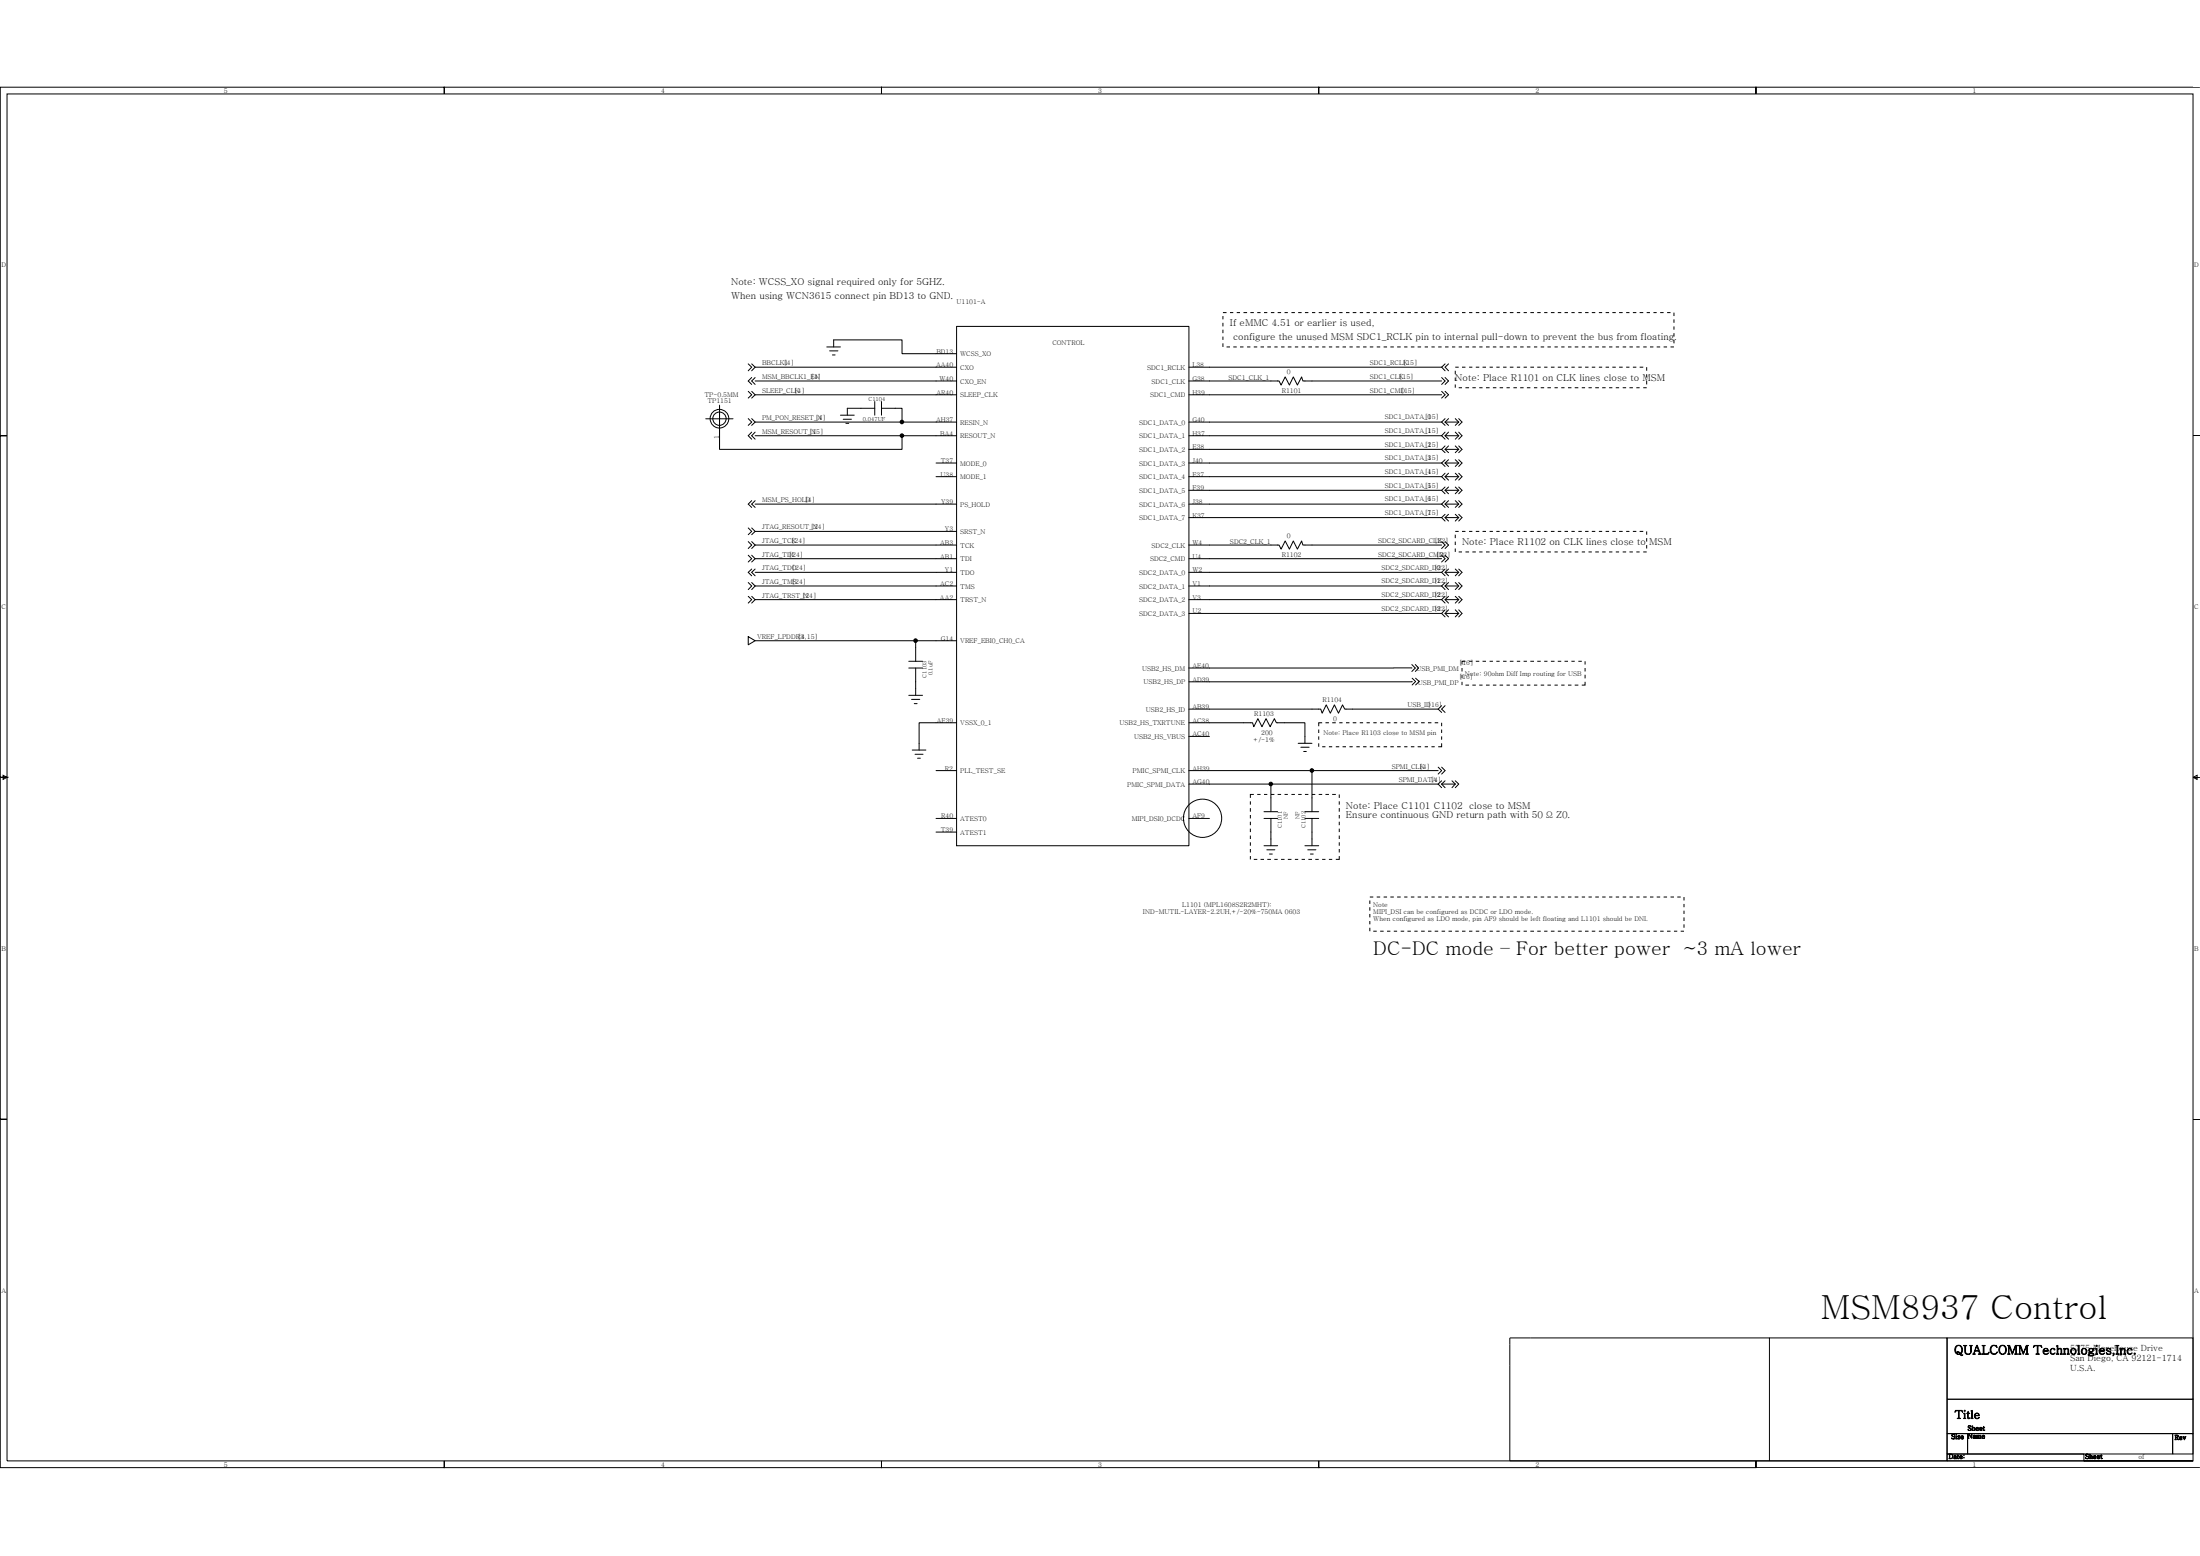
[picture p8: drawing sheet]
<svg xmlns="http://www.w3.org/2000/svg" width="297mm" height="210mm" viewBox="0 0 297 210" stroke-linecap="round" stroke-linejoin="round" font-family="sans-serif">
<g fill="none" stroke="#000" stroke-width=".14">
<path d="M.9 12.7h295.2v184.4h-295.2zM297 11.8h-59.9v.9v-.9h-59v.9v-.9h-59.1v.9v-.9h-59v.9v-.9h-60v47h.9h-.9v46.1h.9l-.5 .3v-.6l.5 .3h-.9v46.1h.9h-.9v46.1v1h60v-1v1h59v-1v1h59.1v-1v1h59v-1v1h59.9M95.3 56.5h3.7M97.2 54.7v5.9h24.6v-1.8M101 56.5l.5 .5-.5 .4M101 49.1l.5 .5-.5 .4M101 52.8l.5 .5-.5 .4M101.5 58.3l-.5 .5 .5 .5M101.5 56.5l.5 .5M101.5 50.9l-.5 .5 .5 .5M101.5 49.1l.5 .5M101.5 52.8l.5 .5"/>
<path d="M102 49.6h27.2M102 53.3h27.2M102 51.4h27.2M102 58.8h27.2M102 58.3l-.5 .5 .5 .5M102 57l-.5 .4M102 50.9l-.5 .5 .5 .5M102 49.6l-.5 .4M102 53.3l-.5 .4M111.6 46.8h1.9M112 47.3h1.1M112.4 47.9h.4"/>
<path d="M112.6 46.8v-.9h9.2v1.8h7.4M113.5 56h1.8M113.9 56.6h1.1M114.2 57.1h.4M118.1 55.1h-3.7v.9M118.1 54.2v1.8M119 55.1h2.8v1.9h-19.8M119 54.2v1.8M121.8 57h7.4M129.2 44h31.3v70.1h-31.3zM160.5 51.4h12.2l.3 .6 .5-1.1 .6 1.1 .5-1.1 .6 1.1 .5-1.1 .2 .5h18.7M160.5 57h34.1"/>
<path d="M165.1 42.7v.4M165.1 43.6v.4M165.1 44.5v.5M165.1 45.4v.5M165.1 46.3v.5M165.1 42.2h.5M165.6 46.8h.5M166.1 42.2h.4M166.5 46.8h.5M167 42.2h.4M167.4 46.8h.5M167.9 42.2h.5"/>
<path d="M168.4 46.8h.4M168.8 42.2h.5M169.3 46.8h.5M169.8 42.2h.4M170.2 46.8h.5M170.7 42.2h.4M171.1 46.8h.5M171.6 42.2h.5M172.1 46.8h.4M172.5 42.2h.5M173 46.8h.4M173.4 42.2h.5"/>
<path d="M173.9 46.8h.5M174.4 42.2h.4M174.8 46.8h.5M175.3 42.2h.4M175.7 46.8h.5M176.2 42.2h.5M176.7 46.8h.4M177.1 42.2h.5M177.6 46.8h.5M178.1 42.2h.4M178.5 46.8h.5M179 42.2h.4"/>
<path d="M179.4 46.8h.5M179.9 42.2h.5M180.4 46.8h.4M180.8 42.2h.5M181.3 46.8h.4M181.7 42.2h.5M182.2 46.8h.4M182.6 42.2h.5M183.1 46.8h.5M183.6 42.2h.4M184 46.8h.5M184.5 42.2h.5"/>
<path d="M185 46.8h.4M185.4 42.2h.5M185.9 46.8h.4M186.3 42.2h.5M186.8 46.8h.5M187.3 42.2h.4M187.7 46.8h.5M188.2 42.2h.4M188.6 46.8h.5M189.1 42.2h.5M189.6 46.8h.4M190 42.2h.5"/>
<path d="M190.5 46.8h.5M191 42.2h.4M191.4 46.8h.5M191.9 42.2h.5M192.4 46.8h.4M192.8 42.2h.5M193.3 46.8h.4M193.7 42.2h.5M194.2 46.8h.4M194.6 53.3h-34.1M194.6 58.8h-34.1M194.6 49.6h-34.1"/>
<path d="M194.6 58.8l.5 .5M194.6 57l.5 .4M194.6 50.9l.5 .5-.5 .5M194.6 52.8l.5 .5-.5 .4M194.6 49.6l.5 .4M194.6 42.2h.5M195.1 58.8h1.9M195.1 58.3l-.5 .5M195.1 56.5l-.5 .5M195.1 58.8l.5 .5M195.1 57l.5 .4M195.1 50.9l.5 .5-.5 .5"/>
<path d="M195.1 52.8l.5 .5-.5 .4M195.1 57h1.9M195.1 49.1l-.5 .5M195.1 46.8h.5M195.6 58.3l-.5 .5M195.6 56.5l-.5 .5M195.6 49.1l-.5 .5 .5 .4M195.6 42.2h.4M196 46.8h.5M196.5 58.3l.5 .5M196.5 50v.5M196.5 50.9v.5"/>
<path d="M196.5 51.9v.4M196.5 49.6h.5M196.5 56.5l.5 .5M196.5 42.2h.5M197 58.8l-.5 .5M197 52.3h.4M197 58.3l.4 .5-.4 .5M197 56.5l.4 .5-.4 .4M197 57l-.5 .4M197 46.8h.4M197.4 49.6h.5M197.4 42.2h.5"/>
<path d="M197.9 52.3h.4M197.9 46.8h.4M198.3 49.6h.5M198.3 42.2h.5M198.8 52.3h.5M198.8 46.8h.5M199.3 49.6h.4M199.3 42.2h.4M199.7 52.3h.5M199.7 46.8h.5M200.2 49.6h.4M200.2 42.2h.4"/>
<path d="M200.6 52.3h.5M200.6 46.8h.5M201.1 49.6h.5M201.1 42.2h.5M201.6 52.3h.4M201.6 46.8h.4M202 49.6h.5M202 42.2h.5M202.5 52.3h.4M202.5 46.8h.4M202.9 49.6h.5M202.9 42.2h.5"/>
<path d="M203.4 52.3h.5M203.4 46.8h.5M203.9 49.6h.4M203.9 42.2h.4M204.3 52.3h.5M204.3 46.8h.5M204.8 49.6h.5M204.8 42.2h.5M205.3 52.3h.4M205.3 46.8h.4M205.7 49.6h.5M205.7 42.2h.5"/>
<path d="M206.2 52.3h.4M206.2 46.8h.4M206.6 49.6h.5M206.6 42.2h.5M207.1 52.3h.5M207.1 46.8h.5M207.6 49.6h.4M207.6 42.2h.4M208 52.3h.5M208 46.8h.5M208.5 49.6h.4M208.5 42.2h.4"/>
<path d="M208.9 52.3h.5M208.9 46.8h.5M209.4 49.6h.5M209.4 42.2h.5M209.9 52.3h.4M209.9 46.8h.4M210.3 49.6h.5M210.3 42.2h.5M210.8 52.3h.4M210.8 46.8h.4M211.2 49.6h.5M211.2 42.2h.5"/>
<path d="M211.7 52.3h.5M211.7 46.8h.5M212.2 49.6h.4M212.2 42.2h.4M212.6 52.3h.5M212.6 46.8h.5M213.1 49.6h.5M213.1 42.2h.5M213.6 52.3h.4M213.6 46.8h.4M214 49.6h.5M214 42.2h.5"/>
<path d="M214.5 52.3h.4M214.5 46.8h.4M214.9 49.6h.5M214.9 42.2h.5M215.4 52.3h.5M215.4 46.8h.5M215.9 49.6h.4M215.9 42.2h.4M216.3 52.3h.5M216.3 46.8h.5M216.8 49.6h.5M216.8 42.2h.5"/>
<path d="M217.3 52.3h.4M217.3 46.8h.4M217.7 49.6h.5M217.7 42.2h.5M218.2 52.3h.4M218.2 46.8h.4M218.6 49.6h.5M218.6 42.2h.5M219.1 52.3h.5M219.1 46.8h.5M219.6 49.6h.4M219.6 42.2h.4"/>
<path d="M220 52.3h.5M220 46.8h.5M220.5 49.6h.4M220.5 42.2h.4M220.9 52.3h.5M220.9 46.8h.5M221.4 49.6h.5M221.4 42.2h.5M221.9 52.3h.4M221.9 46.8h.4M222.3 49.6v.4M222.3 50.5v.4"/>
<path d="M222.3 51.4v.5M222.3 42.2h.5M222.8 46.8h.4M223.2 42.2h.5M223.7 46.8h.5M224.2 42.2h.4M224.6 46.8h.5M225.1 42.2h.4M225.5 46.8h.5M226 42.2v.5M226 43.1v.5M226 44v.5"/>
<path d="M226 45v.4M226 45.9v.4M297 58.8h-.9h.9M101 71.2l.5 .5-.5 .5M101 73.1l.5 .5-.5 .4M101 74.9l.5 .5-.5 .4M101 78.6l.5 .5-.5 .5M101.5 67.6l-.5 .4 .5 .5M101.5 76.8l-.5 .4 .5 .5M101.5 71.2l.5 .5M101.5 73.1l.5 .5M101.5 74.9l.5 .5"/>
<path d="M101.5 78.6l.5 .5M102 75.4h27.2M102 79.1h27.2M102 68h27.2M102 71.7h27.2M102 73.6h27.2M102 77.2h27.2M102 67.6l-.5 .4 .5 .5M102 76.8l-.5 .4 .5 .5M102 71.7l-.5 .5M102 73.6l-.5 .4M102 75.4l-.5 .4"/>
<path d="M102 79.1l-.5 .5M126.4 62.5h2.8M126.4 64.3h2.8M160.5 73.6h12.2l.3 .5 .5-1.1 .6 1.1 .5-1.1 .6 1.1 .5-1.1 .2 .6h18.7M160.5 64.3h34.1M160.5 68h34.1M160.5 75.4h34.1M160.5 79.1h34.1M160.5 69.8h34.1M194.6 62.5h-34.1M194.6 77.2h-34.1M194.6 60.6h-34.1"/>
<path d="M194.6 66.2h-34.1M194.6 60.6l.5 .5M194.6 64.3l.5 .5M194.6 62.5l.5 .4M194.6 66.2l.5 .4M194.6 69.8l.5 .5M194.6 68l.5 .5M194.6 74.9l.5 .5-.5 .4M194.6 73.1l.5 .5-.5 .4M194.6 77.2l.5 .5M194.6 79.1l.5 .5M195.1 62.5h1.9"/>
<path d="M195.1 64.3h1.9M195.1 60.6h1.9M195.1 66.2h1.9M195.1 60.2l-.5 .4M195.1 63.9l-.5 .4M195.1 62l-.5 .5M195.1 65.7l-.5 .5M195.1 60.6l.5 .5M195.1 64.3l.5 .5M195.1 62.5l.5 .4M195.1 66.2l.5 .4M195.1 68h1.9"/>
<path d="M195.1 69.8h1.9M195.1 69.4l-.5 .4M195.1 67.6l-.5 .4M195.1 69.8l.5 .5M195.1 68l.5 .5M195.1 74.9l.5 .5-.5 .4M195.1 73.1l.5 .5-.5 .4M195.1 77.2h1.9M195.1 79.1h1.9M195.1 76.8l-.5 .4M195.1 78.6l-.5 .5M195.1 77.2l.5 .5"/>
<path d="M195.1 79.1l.5 .5M195.6 60.2l-.5 .4M195.6 63.9l-.5 .4M195.6 62l-.5 .5M195.6 65.7l-.5 .5M195.6 67.6l-.5 .4M195.6 69.4l-.5 .4M195.6 76.8l-.5 .4M195.6 78.6l-.5 .5M196.5 72.2v.4M196.5 73.1v.5M196.5 74v.5"/>
<path d="M196.5 71.7h.5M196.5 60.2l.5 .4M196.5 63.9l.5 .4M196.5 62l.5 .5M196.5 65.7l.5 .5M196.5 69.4l.5 .4M196.5 67.6l.5 .4M196.5 78.6l.5 .5M196.5 76.8l.5 .4M197 60.6l-.5 .5M197 62.5l-.5 .4M197 64.3l-.5 .5"/>
<path d="M197 66.2l-.5 .4M197 74.5h.4M197 60.2l.4 .4-.4 .5M197 63.9l.4 .4-.4 .5M197 62l.4 .5-.4 .4M197 65.7l.4 .5-.4 .4M197 69.8l-.5 .5M197 68l-.5 .5M197 69.4l.4 .4-.4 .5M197 67.6l.4 .4-.4 .5M197 77.2l-.5 .5M197 79.1l-.5 .5"/>
<path d="M197 76.8l.4 .4-.4 .5M197 78.6l.4 .5-.4 .5M197.4 71.7h.5M197.9 74.5h.4M198.3 71.7h.5M198.8 74.5h.5M199.3 71.7h.4M199.7 74.5h.5M200.2 71.7h.4M200.6 74.5h.5M201.1 71.7h.5M201.6 74.5h.4"/>
<path d="M202 71.7h.5M202.5 74.5h.4M202.9 71.7h.5M203.4 74.5h.5M203.9 71.7h.4M204.3 74.5h.5M204.8 71.7h.5M205.3 74.5h.4M205.7 71.7h.5M206.2 74.5h.4M206.6 71.7h.5M207.1 74.5h.5"/>
<path d="M207.6 71.7h.4M208 74.5h.5M208.5 71.7h.4M208.9 74.5h.5M209.4 71.7h.5M209.9 74.5h.4M210.3 71.7h.5M210.8 74.5h.4M211.2 71.7h.5M211.7 74.5h.5M212.2 71.7h.4M212.6 74.5h.5"/>
<path d="M213.1 71.7h.5M213.6 74.5h.4M214 71.7h.5M214.5 74.5h.4M214.9 71.7h.5M215.4 74.5h.5M215.9 71.7h.4M216.3 74.5h.5M216.8 71.7h.5M217.3 74.5h.4M217.7 71.7h.5M218.2 74.5h.4"/>
<path d="M218.6 71.7h.5M219.1 74.5h.5M219.6 71.7h.4M220 74.5h.5M220.5 71.7h.4M220.9 74.5h.5M221.4 71.7h.5M221.9 74.5h.4M222.3 71.7v.5M222.3 72.6v.5M222.3 73.6v.4M101 85.9l1 .6-1 .5z"/>
<path d="M101 80.5l.5 .4-.5 .5M101.5 80.5l.5 .4M102 86.5h21.6v2.7M102 80.9h27.2M102 80.9l-.5 .5M122.7 93.8h1.9M122.7 89.2h1.9M122.7 90.1h1.9M123.1 94.4h1.1M123.4 95h.4M123.6 86.5h5.6M123.6 90.1v3.7"/>
<path d="M129.2 97.5h-5.1v3.7M160.5 97.5h8.6l.2 .6 .5-1.1 .6 1.1 .5-1.1 .6 1.1 .6-1.1 .2 .5h3.9v2.8M160.5 95.7h17.8l.2 .5 .6-1.1 .5 1.1 .6-1.1 .5 1.1 .6-1.1 .3 .6h12.6M160.5 99.4h2.8M178.1 98.4v.5M178.1 99.4v.4M178.5 97.5h-.4v.5M179 97.5h.4M179.9 97.5h.5M180.8 97.5h.5M181.7 97.5h.5M182.6 97.5h.5"/>
<path d="M183.6 97.5h.4M184.5 97.5h.5M185.4 97.5h.5M186.3 97.5h.5M187.3 97.5h.4M188.2 97.5h.4M189.1 97.5h.5M190 97.5h.5M190.6 90.1h-30.1M190.6 89.7l.5 .4-.5 .5M190.7 92h-30.2M190.7 91.5l.4 .5-.4 .4"/>
<path d="M191 97.5h.4M191.1 89.7l.4 .4-.4 .5M191.1 91.5l.5 .5-.5 .4M191.9 97.5h.5M192.8 97.5h.5M193.7 97.5h.5M194.2 95.7l.4 .4M194.6 80.9h-34.1M194.6 82.8h-34.1M194.6 95.2l-.4 .5M194.6 82.8l.5 .4M194.6 80.9l.5 .5"/>
<path d="M194.6 97.5v.5M194.6 98.4v.5M194.6 99.4v.4M195.1 95.2l-.5 .5 .5 .4M195.1 80.9h1.9M195.1 82.8h1.9M195.1 82.3l-.5 .5M195.1 80.5l-.5 .4M195.1 82.8l.5 .4M195.1 80.9l.5 .5M195.6 82.3l-.5 .5M195.6 80.5l-.5 .4"/>
<path d="M196.5 82.3l.5 .5M196.5 80.5l.5 .4M197 82.8l-.5 .4M197 80.9l-.5 .5M197 82.3l.4 .5-.4 .4M197 80.5l.4 .4-.4 .5M197.4 90.1v.5M197.4 91.1v.4M197.4 92v.5M197.9 89.2h-.5v.5M197.9 92.5h.4M198.3 89.2h.5"/>
<path d="M198.8 92.5h.5M199.3 89.2h.4M199.7 92.5h.5M200.2 89.2h.4M200.6 92.5h.5M201.1 89.2h.5M201.6 92.5h.4M202 89.2h.5M202.5 92.5h.4M202.9 89.2h.5M203.4 92.5h.5M203.9 89.2h.4"/>
<path d="M204.3 92.5h.5M204.8 89.2h.5M205.3 92.5h.4M205.7 89.2h.5M206.2 92.5h.4M206.6 89.2h.5M207.1 92.5h.5M207.6 89.2h.4M208 92.5h.5M208.5 89.2h.4M208.9 92.5h.5M209.4 89.2h.5"/>
<path d="M209.9 92.5h.4M210.3 89.2h.5M210.8 92.5h.4M211.2 89.2h.5M211.7 92.5h.5M212.2 89.2h.4M212.6 92.5h.5M213.1 89.2h.5M214 92v.5h-.4M214 89.2v.5M214 90.1v.5M214 91.1v.4"/>
<path d="M123.2 101.2h1.8M123.5 101.8h1.1M123.9 102.3h.4M126.4 110.4h2.8M126.4 104h2.8M126.4 112.3h2.8M160.5 110.4h2.8M160.5 105.8h33.7M168.8 108.1v.5M168.8 109.1v.4M168.8 110v.4M168.8 110.9v.5"/>
<path d="M168.8 111.8v.5M168.8 112.8v.4M168.8 113.7v.4M168.8 114.6v.4M168.8 115.5v.5M169.3 107.2h-.5v.5M169.3 116h.5M169.8 107.2h.4M170.2 116h.5M170.7 107.2h.4M170.7 109.5h1.8M170.7 110.4h1.8"/>
<path d="M170.7 114.1h1.8M171 114.7h1.1M171.1 116h.5M171.4 115.3h.4M171.6 105.8v3.7M171.6 107.2h.5M171.6 110.4v3.7M172.1 116h.4M172.5 107.2h.5M173 116h.4M173.4 107.2h.5M173.9 116h.5"/>
<path d="M174.4 107.2h.4M174.8 116h.5M175.3 107.2h.4M175.3 100.3h1.8M175.6 100.8h1.2M175.7 116h.5M176 101.4h.4M176.2 109.5h1.9M176.2 110.4h1.9M176.2 107.2h.5M176.2 114.1h1.9M176.6 114.7h1.1"/>
<path d="M176.7 116h.4M176.9 115.3h.4M177.1 104v5.5M177.1 110.4v3.7M177.1 107.2h.5M177.6 116h.5M178.1 107.2h.4M178.1 100.3v.5M178.5 100.8h.5M178.5 116h.5M179 107.2h.4M179.4 100.8h.5"/>
<path d="M179.4 116h.5M179.9 107.2h.5M180.4 100.8h.4M180.8 115.5v.5h-.4M180.8 107.2v.5M180.8 108.1v.5M180.8 109.1v.4M180.8 110v.4M180.8 110.9v.5M180.8 111.8v.5M180.8 112.8v.4M180.8 113.7v.4"/>
<path d="M180.8 114.6v.4M181.3 100.8h.4M182.2 100.8h.4M183.1 100.8h.5M184 100.8h.5M185 100.8h.4M185.9 100.8h.4M186.8 100.8h.5M187.7 100.8h.5M188.6 100.8h.5M189.6 100.8h.4M190.5 100.8h.5"/>
<path d="M191.4 100.8h.5M192.4 100.8h.4M193.3 100.8h.4M194.2 104h-33.7M194.2 103.5l.4 .5-.4 .5M194.2 105.8l.4 .5M194.6 103.5l.5 .5-.5 .5M194.6 105.8h1.9M194.6 105.4l-.4 .4M194.6 105.8l.5 .5M194.6 100.3v.5h-.4M195.1 105.4l-.5 .4"/>
<path d="M196 105.4l.5 .4M196.5 105.8l-.5 .5M196.5 105.4l.5 .4-.5 .5M296.1 104.9l.5-.3v.6zM296.1 104.9h.9M185 121.5v.5M185 122.4v.5M185 123.3v.5M185 124.3v.4M185 125.2v.5M185 121.1h.4M185.4 125.7h.5"/>
<path d="M185.9 121.1h.4M186.3 125.7h.5M186.8 121.1h.5M187.3 125.7h.4M187.7 121.1h.5M188.2 125.7h.4M188.6 121.1h.5M189.1 125.7h.5M189.6 121.1h.4M190 125.7h.5M190.5 121.1h.5M191 125.7h.4"/>
<path d="M191.4 121.1h.5M191.9 125.7h.5M192.4 121.1h.4M192.8 125.7h.5M193.3 121.1h.4M193.7 125.7h.5M194.2 121.1h.4M194.6 125.7h.5M195.1 121.1h.5M195.6 125.7h.4M196 121.1h.5M196.5 125.7h.5"/>
<path d="M197 121.1h.4M197.4 125.7h.5M197.9 121.1h.4M198.3 125.7h.5M198.8 121.1h.5M199.3 125.7h.4M199.7 121.1h.5M200.2 125.7h.4M200.6 121.1h.5M201.1 125.7h.5M201.6 121.1h.4M202 125.7h.5"/>
<path d="M202.5 121.1h.4M202.9 125.7h.5M203.4 121.1h.5M203.9 125.7h.4M204.3 121.1h.5M204.8 125.7h.4M205.3 121.1h.4M205.7 125.7h.5M206.2 121.1h.4M206.6 125.7h.5M207.1 121.1h.5M207.6 125.7h.4"/>
<path d="M208 121.1h.5M208.5 125.7h.4M208.9 121.1h.5M209.4 125.7h.5M209.9 121.1h.4M210.3 125.7h.5M210.8 121.1h.4M211.2 125.7h.5M211.7 121.1h.5M212.2 125.7h.4M212.6 121.1h.5M213.1 125.7h.5"/>
<path d="M213.6 121.1h.4M214 125.7h.5M214.5 121.1h.4M214.9 125.7h.5M215.4 121.1h.5M215.9 125.7h.4M216.3 121.1h.5M216.8 125.7h.5M217.3 121.1h.4M217.7 125.7h.5M218.2 121.1h.4M218.6 125.7h.5"/>
<path d="M219.1 121.1h.5M219.6 125.7h.4M220 121.1h.5M220.5 125.7h.4M220.9 121.1h.5M221.4 125.7h.5M221.9 121.1h.4M222.3 125.7h.5M222.8 121.1h.4M223.2 125.7h.5M223.7 121.1h.5M224.2 125.7h.4"/>
<path d="M224.6 121.1h.5M225.1 125.7h.4M225.5 121.1h.5M226 125.7h.5M226.5 121.1h.4M226.9 125.7h.5M227.4 121.1v.4M227.4 122v.4M227.4 122.9v.4M227.4 123.8v.5M227.4 124.7v.5M297 151h-.9h.9"/>
<path d="M238.9 180.6h24v16.5h-24zM238.9 180.6h-35v16.5h35M262.9 180.6h33.2v8.2h-33.2zM262.9 188.8h33.2v4.7h-33.2zM262.9 193.5h2.8v2.7h-2.8zM262.9 196.2h18.5v.9h-18.5zM265.7 193.5h27.6v2.7h-27.6zM281.4 197.1h14.7zM293.3 193.5h2.8v2.7h-2.8z"/>
<circle cx="97.1" cy="56.5" r="1.26"/>
<circle cx="97.1" cy="56.5" r=".9"/>
<circle cx="162.4" cy="110.4" r="2.58"/>
</g>
<g fill="#000" stroke="#000" stroke-width=".14">
<circle cx="121.8" cy="58.8" r=".24"/>
<circle cx="121.8" cy="56.9" r=".24"/>
<circle cx="123.6" cy="86.5" r=".24"/>
<circle cx="171.6" cy="105.8" r=".24"/>
<circle cx="177.1" cy="104" r=".24"/>
</g>
<text font-size="4.5" x="245.8" y="178">MSM8937 Control</text>
<text font-size="2.5" x="185.4" y="128.9">DC-DC mode – For better power ~3 mA lower</text>
<text font-size="1.7" x="263.8" y="182.8">QUALCOMM Technologies,Inc.</text>
<text font-size="1.5" x="263.9" y="191.4">Title</text>
<g font-size="1.3">
<text x="98.7" y="38.5">Note: WCSS_XO signal required only for 5GHZ.</text>
<text x="98.7" y="40.3">When using WCN3615 connect pin BD13 to GND.</text>
<text x="166.1" y="44">If eMMC 4.51 or earlier is used,</text>
<text x="166.5" y="45.9">configure the unused MSM SDC1_RCLK pin to internal pull-down to prevent the bus from floating.</text>
<text x="196.5" y="51.4">Note: Place R1101 on CLK lines close to MSM</text>
<text x="197.4" y="73.6">Note: Place R1102 on CLK lines close to MSM</text>
<text x="181.7" y="109.2">Note: Place C1101 C1102 close to MSM</text>
<text x="181.7" y="110.4">Ensure continuous GND return path with 50 Ω Z0.</text>
</g>
<g font-size="1.1">
<text x="279.5" y="185">U.S.A.</text>
<text x="279.5" y="183.7">San Diego, CA 92121-1714</text>
<text x="279.5" y="182.3">5775 Morehouse Drive</text>
</g>
<g font-size=".9">
<text x="30.2" y="12.6">5</text>
<text x="89.3" y="12.6">4</text>
<text x="148.3" y="12.6">3</text>
<text x="207.3" y="12.6">2</text>
<text x="266.3" y="12.6">1</text>
<text x=".2" y="36.1">D</text>
<text x="129.2" y="41">U1101-A</text>
<text x="296.2" y="36.1">D</text>
<text x="126.4" y="47.7">BD13</text>
<text x="142.1" y="46.5">CONTROL</text>
<text x="95.1" y="53.6">TP-0.5MM</text>
<text x="102.9" y="49.3">BBCLK1</text>
<text x="102.9" y="53">SLEEP_CLK</text>
<text x="102.9" y="51.1">MSM_BBCLK1_EN</text>
<text x="105.8" y="49.3">[4]</text>
<text x="107.2" y="53">[4]</text>
<text x="109.5" y="51.1">[4]</text>
<text x="126.4" y="49.6">AA40</text>
<text x="126.4" y="53.3">AR40</text>
<text x="126.8" y="51.4">W40</text>
<text x="129.6" y="48.1">WCSS_XO</text>
<text x="129.6" y="49.9">CXO</text>
<text x="129.6" y="51.8">CXO_EN</text>
<text x="129.6" y="53.6">SLEEP_CLK</text>
<text x="154.9" y="49.9">SDC1_RCLK</text>
<text x="155.3" y="53.6">SDC1_CMD</text>
<text x="155.5" y="51.8">SDC1_CLK</text>
<text x="161" y="51.4">G38</text>
<text x="161" y="53.3">H39</text>
<text x="161" y="49.5">L38</text>
<text x="165.9" y="51.3">SDC1_CLK_1</text>
<text x="173.1" y="53.1">R1101</text>
<text x="173.7" y="50.5">0</text>
<text x="185" y="51.1">SDC1_CLK</text>
<text x="185" y="53">SDC1_CMD</text>
<text x="185" y="49.3">SDC1_RCLK</text>
<text x="188.9" y="51.1">[15]</text>
<text x="189.1" y="53">[15]</text>
<text x="189.5" y="49.3">[15]</text>
<text x="95.5" y="54.4">TP1151</text>
<text x="97" y="59.2" transform="rotate(-90 97 59.2)">1</text>
<text x="102.9" y="56.7">PM_PON_RESET_N</text>
<text x="102.9" y="58.5">MSM_RESOUT_N</text>
<text x="109.3" y="58.5">[15]</text>
<text x="110.1" y="56.7">[4]</text>
<text x="126.4" y="57">AH37</text>
<text x="126.9" y="58.8">BA4</text>
<text x="129.6" y="57.3">RESIN_N</text>
<text x="129.6" y="59.2">RESOUT_N</text>
<text x="153.8" y="57.3">SDC1_DATA_0</text>
<text x="153.8" y="59.2">SDC1_DATA_1</text>
<text x="161" y="57">G40</text>
<text x="161" y="58.8">H37</text>
<text x="187" y="58.4">SDC1_DATA_1</text>
<text x="187" y="56.6">SDC1_DATA_0</text>
<text x="192.4" y="58.4">[15]</text>
<text x="192.4" y="56.6">[15]</text>
<text x="127" y="64.3">U38</text>
<text x="127" y="62.5">T37</text>
<text x="129.6" y="62.8">MODE_0</text>
<text x="129.6" y="64.7">MODE_1</text>
<text x="153.8" y="61">SDC1_DATA_2</text>
<text x="153.8" y="62.8">SDC1_DATA_3</text>
<text x="153.8" y="64.7">SDC1_DATA_4</text>
<text x="161" y="60.6">E38</text>
<text x="161" y="62.5">J40</text>
<text x="161" y="64.3">F37</text>
<text x="187" y="60.3">SDC1_DATA_2</text>
<text x="187" y="64">SDC1_DATA_4</text>
<text x="187" y="62.1">SDC1_DATA_3</text>
<text x="187" y="65.8">SDC1_DATA_5</text>
<text x="192.4" y="60.3">[15]</text>
<text x="192.4" y="64">[15]</text>
<text x="192.4" y="62.1">[15]</text>
<text x="192.4" y="65.8">[15]</text>
<text x="102.9" y="67.8">MSM_PS_HOLD</text>
<text x="102.9" y="71.4">JTAG_RESOUT_N</text>
<text x="108.6" y="67.8">[4]</text>
<text x="109.5" y="71.4">[24]</text>
<text x="127.1" y="68">Y39</text>
<text x="127.6" y="71.7">Y3</text>
<text x="129.6" y="68.4">PS_HOLD</text>
<text x="153.8" y="66.5">SDC1_DATA_5</text>
<text x="153.8" y="68.4">SDC1_DATA_6</text>
<text x="153.8" y="70.2">SDC1_DATA_7</text>
<text x="161" y="66.2">F39</text>
<text x="161" y="68">J38</text>
<text x="161" y="69.8">K37</text>
<text x="187" y="69.5">SDC1_DATA_7</text>
<text x="187" y="67.6">SDC1_DATA_6</text>
<text x="192.4" y="69.5">[15]</text>
<text x="192.4" y="67.6">[15]</text>
<text x="102.9" y="73.3">JTAG_TCK</text>
<text x="102.9" y="75.1">JTAG_TDI</text>
<text x="102.9" y="77">JTAG_TDO</text>
<text x="106.5" y="75.1">[24]</text>
<text x="106.8" y="73.3">[24]</text>
<text x="106.9" y="77">[24]</text>
<text x="126.9" y="73.6">AB3</text>
<text x="126.9" y="75.4">AB1</text>
<text x="127.6" y="77.2">Y1</text>
<text x="129.6" y="72.1">SRST_N</text>
<text x="129.6" y="73.9">TCK</text>
<text x="129.6" y="75.8">TDI</text>
<text x="129.6" y="77.6">TDO</text>
<text x="153.8" y="77.6">SDC2_DATA_0</text>
<text x="155.3" y="75.8">SDC2_CMD</text>
<text x="155.5" y="73.9">SDC2_CLK</text>
<text x="161" y="73.6">W4</text>
<text x="161" y="75.4">U4</text>
<text x="161" y="77.2">W2</text>
<text x="166.1" y="73.5">SDC2_CLK_1</text>
<text x="173.1" y="75.2">R1102</text>
<text x="173.7" y="72.6">0</text>
<text x="186.1" y="75.1">SDC2_SDCARD_CMD</text>
<text x="186.1" y="73.3">SDC2_SDCARD_CLK</text>
<text x="186.5" y="76.9">SDC2_SDCARD_D0</text>
<text x="193.6" y="76.9">[22]</text>
<text x="193.7" y="73.3">[22]</text>
<text x="193.9" y="75.1">[22]</text>
<text x=".2" y="82.2">C</text>
<text x="102.9" y="78.8">JTAG_TMS</text>
<text x="102.9" y="80.6">JTAG_TRST_N</text>
<text x="106.9" y="78.8">[24]</text>
<text x="108.3" y="80.6">[24]</text>
<text x="126.9" y="80.9">AA2</text>
<text x="126.9" y="79.1">AC2</text>
<text x="129.6" y="79.4">TMS</text>
<text x="129.6" y="81.3">TRST_N</text>
<text x="153.8" y="79.4">SDC2_DATA_1</text>
<text x="153.8" y="81.3">SDC2_DATA_2</text>
<text x="153.8" y="83.1">SDC2_DATA_3</text>
<text x="161" y="79.1">V1</text>
<text x="161" y="80.9">V3</text>
<text x="161" y="82.8">U2</text>
<text x="186.5" y="82.4">SDC2_SDCARD_D3</text>
<text x="186.5" y="78.7">SDC2_SDCARD_D1</text>
<text x="186.5" y="80.6">SDC2_SDCARD_D2</text>
<text x="193.6" y="82.4">[22]</text>
<text x="193.6" y="78.7">[22]</text>
<text x="193.6" y="80.6">[ 2]</text>
<text x="296.2" y="82.2">C</text>
<text x="102.2" y="86.2">VREF_LPDDR3</text>
<text x="107.7" y="86.2">[4,15]</text>
<text x="127" y="86.5">G14</text>
<text x="129.6" y="86.8">VREF_EBI0_CH0_CA</text>
<text x="197" y="89.8">[16]</text>
<text x="154.2" y="90.5">USB2_HS_DM</text>
<text x="154.4" y="92.4">USB2_HS_DP</text>
<text x="161" y="90.1">AE40</text>
<text x="161" y="92">AD39</text>
<text x="161" y="95.7">AB39</text>
<text x="178.6" y="94.8">R1104</text>
<text x="190" y="95.4">USB_ID</text>
<text x="191.2" y="90.5">USB_PMI_DM</text>
<text x="191.4" y="92.4">USB_PMI_DP</text>
<text x="192.8" y="95.4">[16]</text>
<text x="197" y="91.7">[16]</text>
<text x="197.8" y="91.3">Note: 90ohm Diff Imp routing for USB</text>
<text x="126.5" y="97.5">AF39</text>
<text x="129.6" y="97.9">VSSX_0_1</text>
<text x="151.2" y="97.9">USB2_HS_TXRTUNE</text>
<text x="153.1" y="99.7">USB2_HS_VBUS</text>
<text x="154.7" y="96.1">USB2_HS_ID</text>
<text x="161" y="97.5">AC38</text>
<text x="161" y="99.4">AC40</text>
<text x="169.2" y="100.1">+/-1%</text>
<text x="169.4" y="96.6">R1103</text>
<text x="170.3" y="99.2">200</text>
<text x="178.7" y="99.2">Note: Place R1103 close to MSM pin</text>
<text x="180" y="97.3">0</text>
<text x="127.6" y="104">R2</text>
<text x="129.6" y="104.4">PLL_TEST_SE</text>
<text x="152.2" y="106.2">PMIC_SPMI_DATA</text>
<text x="152.9" y="104.4">PMIC_SPMI_CLK</text>
<text x="161" y="104">AH39</text>
<text x="161" y="105.8">AG40</text>
<text x="187.9" y="103.7">SPMI_CLK</text>
<text x="188.8" y="105.5">SPMI_DATA</text>
<text x="191.7" y="103.7">[4]</text>
<text x="193.2" y="105.5">[4]</text>
<text x="127" y="112.3">T39</text>
<text x="127.1" y="110.4">R40</text>
<text x="129.6" y="110.8">ATEST0</text>
<text x="129.6" y="112.6">ATEST1</text>
<text x="152.8" y="110.8">MIPI_DSI0_DCDC</text>
<text x="161" y="110.4">AF9</text>
<text x="154.3" y="123.3">IND-MUTIL-LAYER-2.2UH,+/-20%-750MA 0603</text>
<text x="159.6" y="122.4">L1101 (MPL1608S2R2MHT):</text>
<text x="185.4" y="122.4">Note</text>
<text x="185.4" y="123.3">MIPI_DSI can be configured as DCDC or LDO mode.</text>
<text x="185.4" y="124.3">When configured as LDO mode, pin AF9 should be left floating and L1101 should be DNI.</text>
<text x=".2" y="128.3">B</text>
<text x="296.2" y="128.3">B</text>
<text x=".2" y="174.4">A</text>
<text x="296.2" y="174.4">A</text>
<text x="30.2" y="198">5</text>
<text x="89.3" y="198">4</text>
<text x="148.3" y="198">3</text>
<text x="207.3" y="198">2</text>
<text x="263.1" y="196.8">Date:</text>
<text x="263.5" y="194.2">Size Name</text>
<text x="265.7" y="193">Sheet</text>
<text x="266.3" y="198">1</text>
<text x="281.5" y="196.8">Sheet</text>
<text x="288.7" y="196.8">of</text>
<text x="293.6" y="194.3">Rev</text>
</g>
<g font-size=".7">
<text x="116.5" y="56.8">0.047UF</text>
<text x="117.3" y="54.1">C1104</text>
<text x="125.1" y="91.4" transform="rotate(-90 125.1 91.4)">C1103</text>
<text x="125.9" y="91.1" transform="rotate(-90 125.9 91.1)">0.1uF</text>
<text x="173.1" y="111.7" transform="rotate(-90 173.1 111.7)">C1101</text>
<text x="173.9" y="110.5" transform="rotate(-90 173.9 110.5)">NF</text>
<text x="175.5" y="110.5" transform="rotate(-90 175.5 110.5)">NF</text>
<text x="176.3" y="111.7" transform="rotate(-90 176.3 111.7)">C1102</text>
</g>
</svg>
